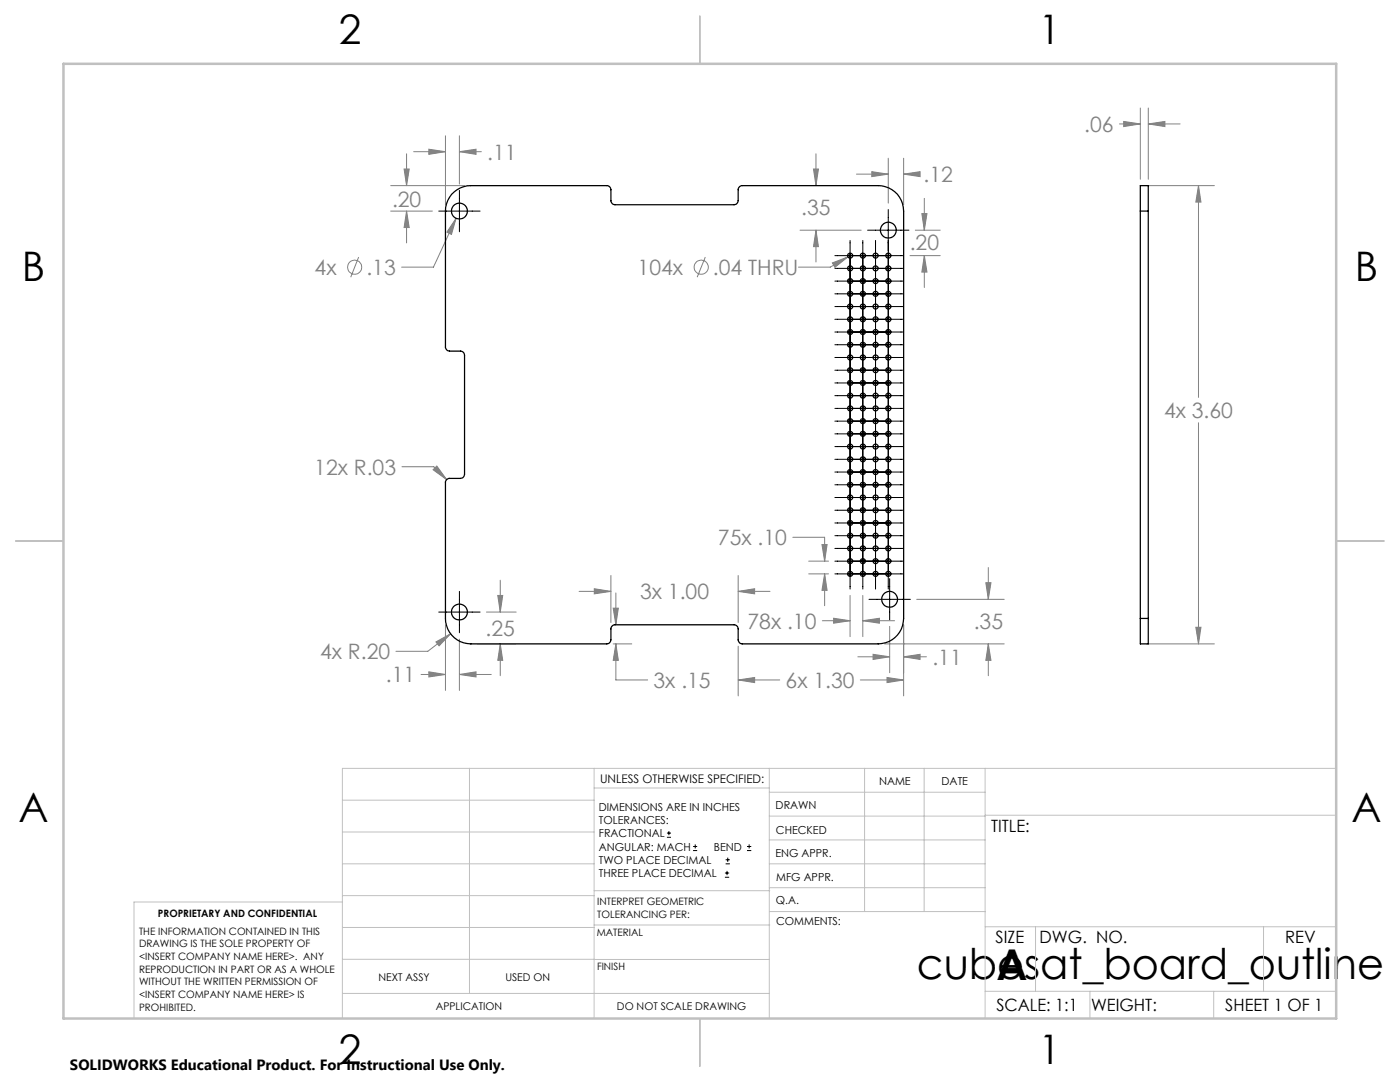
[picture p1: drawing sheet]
<svg xmlns="http://www.w3.org/2000/svg" width="279mm" height="216mm" viewBox="0 0 279 216" stroke-linecap="round" stroke-linejoin="round" font-family="sans-serif">
<g fill="none" stroke="#808080" stroke-width=".2">
<path d="M78 37h14.7M80.6 33.7h1.1l-.6 3.3zM81.1 30.7v6.3M82.6 30.3h6.3M85.6 29.8l3.3 .5-3.3 .5zM88.9 27.1v13.8M91.7 30.3l3.3-.5v1zM91.7 27.1v9.6M91.7 30.3h4.4M162.3 33.7h1l-.5 3.3zM162.8 30.7v6.3M170.9 34.7h6.4"/>
<path d="M174 34.3l3.3 .4-3.3 .5zM177.3 31.6v8.9M180.3 34.7l3.3-.4v.9zM180.3 31.6v9.3M180.3 34.7h2.9M184.5 39.6v6.3M223.4 24.7h4.2M224.3 24.2l3.3 .5-3.3 .6zM227.6 21.6v14.2M228.8 37h13.6M229.2 24.7l3.3-.5v1.1zM229.2 21.6v14.2"/>
<path d="M229.2 24.7h6.3M239.2 37l.5 3.3h-1zM239.2 37v42.3M71.6 51.3l-1.6 4M78 42.1h8.3M81.1 42.1l.6 3.3h-1.1zM81.1 42.1v6.4M91 43.6l-.9 3.2-.9-.5zM91 43.6l-4.5 9.7h-6.3M140.8 51.3l-1.7 4M159.7 45.9h12.2M162.8 45.9l.5 3.3h-1z"/>
<path d="M162.8 45.9v6.4M166.1 52.5l3.1-1.2-2.6 2zM169.2 51.3l-3.5 2h-6.4M181.6 51h6M182.7 45.9h4.9M184 42.6h1l-.5 3.3zM184.5 51l.5 3.3h-1zM184.5 51v6.4M80.2 93.1h6.4l2.5 2.6M87.2 93l1.9 2.7-2.7-2zM239.2 84.3v44.2M99.3 118.8h1l-.5 3.3z"/>
<path d="M99.8 115.8v6.3M115.6 118h6.3M118.6 117.5l3.3 .5-3.3 .5zM121.9 114.8v9.4M122.9 118.3v6.4M147.3 118l3.3-.5v1zM147.3 114.8v9.4M147.3 118h6.4M158.2 107.2h6.4v4.8M161.4 112h3.9M161.4 114.5h3.9M164 108.7h1.1l-.5 3.3z"/>
<path d="M164.6 114.5l.5 3.3h-1.1zM164.6 114.5v6.4M169.7 118.8v8.2M172.2 118.8v8.2M183 119.6h17.4M196.7 116.3h1.1l-.6 3.3zM197.2 113.2v6.4M84 134.6h4.9M85.6 134.1l3.3 .5-3.3 .5zM87 128.1l2.9-1.6-2.3 2.4zM88.9 124.7v13.1M89.9 126.5l-4.5 3.5h-6.4"/>
<path d="M91.7 134.6l3.3-.5v1zM91.7 127.5v10.3M91.7 134.6h6.3M95.3 128.5h7.7M97.1 122.1h5.9M99.8 128.5l.5 3.3h-1zM99.8 128.5v6.3M122.4 121.4h1l-.5 3.3zM122.4 128.5h3.7M122.9 128.5l.5 3.3h-1zM122.9 128.5v7.2h6.4M147.3 135.7l3.3-.5v1z"/>
<path d="M147.3 128.9v10M147.3 135.7h8.3M164.1 123.9h5.6M166.4 123.4l3.3 .5-3.3 .5zM171.2 131.1h6.4M171.7 135.7h8.6M172.2 123.9l3.3-.5v1zM172.2 123.9h6.3M174.2 130.6l3.4 .5-3.4 .5zM176.5 128.5h23.9M177 135.2l3.3 .5-3.3 .5zM177.6 125v9.2"/>
<path d="M180.3 131.1l3.3-.5v1zM180.3 124.7v14.2M180.3 131.1h4.6M197.2 128.5l.6 3.3h-1.1zM197.2 128.5v6.3M228.8 128.5h13.6M238.7 125.2h1l-.5 3.3z"/>
<circle cx="70.8" cy="53.3" r="1.4"/>
<circle cx="139.9" cy="53.3" r="1.41"/>
</g>
<g fill="none" stroke="#000" stroke-width=".2">
<path d="M91.7 38v8.2M87.6 42.1h8.2M166.6 51h13.7M166.6 53.6h13.7M166.6 56.1h13.7M166.6 58.6h13.7M169.7 48v69.5M172.2 48v69.5M173.1 45.9h8.3M174.7 48v69.5M177.3 41.8v75.7M166.6 61.2h13.7"/>
<path d="M166.6 63.7h13.7M166.6 66.3h13.7M166.6 68.8h13.7M166.6 71.3h13.7M166.6 73.9h13.7M166.6 76.4h13.7M166.6 79h13.7M166.6 81.5h13.7M166.6 84h13.7M166.6 86.6h13.7M166.6 89.1h13.7M166.6 91.7h13.7"/>
<path d="M166.6 94.2h13.7M166.6 96.7h13.7M166.6 99.3h13.7M91.7 118v8.3M166.6 101.8h13.7M166.6 104.4h13.7M166.6 106.9h13.7M166.6 109.4h13.7M166.6 112h13.7M166.6 114.5h13.7M173.4 119.6h8.3M177.6 115.5v8.2"/>
<path d="M87.6 122.1h8.2M133.1 167.1h.8M133.1 166.2h.8M133.5 165.8v.9M138.3 169.7h.8M138.3 168.9h.8M138.7 168.5v.8M144.7 175h.8M144.7 174.2h.8M144.8 172.4h.9M144.8 171.6h.9M145.1 173.8v.8"/>
<path d="M145.2 171.1v.9M149.1 169.7h.8M149.1 168.9h.8M149.5 168.5v.8"/>
</g>
<g fill="none" stroke="#c0c0c0" stroke-width=".2">
<path d="M68.3 159.7h50.3M93.7 153.3v44.9M118.6 153.3v49.9M118.6 157.2h34.9M153.5 153.3v49.9M153.5 158.1h43.1M172.5 153.3v28.6M184.4 153.3v28.6M196.6 153.3v49.9M266.7 153.3h-198.4v49.9M68.3 178.7h50.3M68.3 172.4h50.3"/>
<path d="M68.3 166h50.3M68.3 180h-41.6v23.2M118.6 177.7h35M153.5 167.6h43.1M153.5 162.8h43.1M153.5 172.4h43.1M153.5 177.1h43.1M196.6 162.7h70.1M68.3 198.2h85.2M68.3 191.4l85.2 .1M68.3 185.1h50.3M118.6 184.6h35"/>
<path d="M153.6 181.9h43M196.6 197.8h70.1M196.6 184.9h70.1M206.7 184.9v12.9M217.5 197.8v5.4M242.2 197.8v5.4M252.2 184.9v12.9"/>
</g>
<path d="M139.7 3.2v9.5M3.1 107.9h9.6M266.7 107.9h9.5M139.7 203.2v9.6" fill="none" stroke="#c0c0c0" stroke-width=".25"/>
<path d="M12.7 12.7h254v190.5h-254z" fill="none" stroke="#c0c0c0" stroke-width=".5"/>
<path d="M166.1 52.5l.5 .8 2.6-2zM91 43.6l-1.8 2.7 .9 .5zM87 128.1l.6 .8 2.3-2.4zM87.2 93l-.8 .7 2.7 2zM118.6 117.5l3.3 .5-3.3 .5zM147.3 118l3.3-.5v1zM147.3 135.7l3.3-.5v1zM177 135.2l3.3 .5-3.3 .5zM174 34.3l3.3 .4-3.3 .5zM180.3 34.7l3.3-.4v.9zM91.7 30.3l3.3-.5v1zM85.6 29.8l3.3 .5-3.3 .5zM91.7 134.6l3.3-.5v1zM85.6 134.1l3.3 .5-3.3 .5zM174.2 130.6l3.4 .5-3.4 .5zM180.3 131.1l3.3-.5v1zM162.8 45.9l.5 3.3h-1zM162.3 33.7h1l-.5 3.3zM81.1 42.1l.6 3.3h-1.1zM80.6 33.7h1.1l-.6 3.3zM99.3 118.8h1l-.5 3.3zM99.8 128.5l.5 3.3h-1zM122.4 121.4h1l-.5 3.3zM122.9 128.5l.5 3.3h-1zM184.5 51l.5 3.3h-1zM184 42.6h1l-.5 3.3zM164 108.7h1.1l-.5 3.3zM164.6 114.5l.5 3.3h-1.1zM166.4 123.4l3.3 .5-3.3 .5zM172.2 123.9l3.3-.5v1zM197.2 128.5l.6 3.3h-1.1zM196.7 116.3h1.1l-.6 3.3zM224.3 24.2l3.3 .5-3.3 .6zM229.2 24.7l3.3-.5v1.1zM238.7 125.2h1l-.5 3.3zM239.2 37l.5 3.3h-1z" fill="#808080"/>
<g fill="none" stroke="#000" stroke-width=".25">
<path d="M90.1 38.8a5.2 5.2 0 0 1 3.9-1.8h27.1a.85 .85 0 0 1 .8 .9v2.1a.85 .85 0 0 0 .8 .9h23.8a.85 .85 0 0 0 .8-.9v-2.1a.85 .85 0 0 1 .8-.9h27.2a5.1 5.1 0 0 1 5 5.1v81.3a5.1 5.1 0 0 1-5 5.1h-27.2a.85 .85 0 0 1-.8-.8v-2.2a.85 .85 0 0 0-.8-.8h-23.8a.85 .85 0 0 0-.8 .8v2.2a.85 .85 0 0 1-.8 .8h-27.1a5.1 5.1 0 0 1-5.1-5.1v-27.1a.85 .85 0 0 1 .8-.8h2.2a.85 .85 0 0 0 .8-.8v-23.8a.85 .85 0 0 0-.8-.8h-2.2a.85 .85 0 0 1-.8-.8v-27.2a5.2 5.2 0 0 1 1.2-3.3zM227.6 42.1v-5.1h1.6v5.1M227.6 42.1h1.6M227.6 42.1v81.3M229.2 42.1v81.3M227.6 123.4v5.1h1.6v-5.1M227.6 123.4h1.6"/>
<circle cx="91.7" cy="42.1" r="1.59"/>
<circle cx="169.7" cy="51" r=".51"/>
<circle cx="169.7" cy="53.6" r=".51"/>
<circle cx="169.7" cy="58.6" r=".51"/>
<circle cx="169.7" cy="56.1" r=".51"/>
<circle cx="172.2" cy="51" r=".51"/>
<circle cx="172.2" cy="53.6" r=".51"/>
<circle cx="172.2" cy="56.1" r=".51"/>
<circle cx="172.2" cy="58.6" r=".51"/>
<circle cx="174.8" cy="53.6" r=".51"/>
<circle cx="174.8" cy="51" r=".51"/>
<circle cx="174.8" cy="58.6" r=".51"/>
<circle cx="174.8" cy="56.1" r=".51"/>
<circle cx="177.3" cy="45.9" r="1.58"/>
<circle cx="177.3" cy="53.6" r=".51"/>
<circle cx="177.3" cy="51" r=".51"/>
<circle cx="177.3" cy="58.6" r=".51"/>
<circle cx="177.3" cy="56.1" r=".51"/>
<circle cx="169.7" cy="73.9" r=".51"/>
<circle cx="169.7" cy="79" r=".51"/>
<circle cx="169.7" cy="66.3" r=".51"/>
<circle cx="169.7" cy="71.3" r=".51"/>
<circle cx="169.7" cy="61.2" r=".51"/>
<circle cx="169.7" cy="63.7" r=".51"/>
<circle cx="169.7" cy="76.4" r=".51"/>
<circle cx="169.7" cy="68.8" r=".51"/>
<circle cx="172.2" cy="73.9" r=".51"/>
<circle cx="172.2" cy="66.3" r=".51"/>
<circle cx="172.2" cy="71.3" r=".51"/>
<circle cx="172.2" cy="79" r=".51"/>
<circle cx="172.2" cy="63.7" r=".51"/>
<circle cx="172.2" cy="61.2" r=".51"/>
<circle cx="172.2" cy="68.8" r=".51"/>
<circle cx="172.2" cy="76.4" r=".51"/>
<circle cx="174.8" cy="79" r=".51"/>
<circle cx="174.8" cy="71.3" r=".51"/>
<circle cx="174.8" cy="66.3" r=".51"/>
<circle cx="174.8" cy="73.9" r=".51"/>
<circle cx="174.8" cy="61.2" r=".51"/>
<circle cx="174.8" cy="63.7" r=".51"/>
<circle cx="174.8" cy="68.8" r=".51"/>
<circle cx="174.8" cy="76.4" r=".51"/>
<circle cx="177.3" cy="73.9" r=".51"/>
<circle cx="177.3" cy="71.3" r=".51"/>
<circle cx="177.3" cy="66.3" r=".51"/>
<circle cx="177.3" cy="79" r=".51"/>
<circle cx="177.3" cy="63.7" r=".51"/>
<circle cx="177.3" cy="61.2" r=".51"/>
<circle cx="177.3" cy="68.8" r=".51"/>
<circle cx="177.3" cy="76.4" r=".51"/>
<circle cx="169.7" cy="99.3" r=".51"/>
<circle cx="169.7" cy="94.2" r=".51"/>
<circle cx="169.7" cy="89.1" r=".51"/>
<circle cx="169.7" cy="84" r=".51"/>
<circle cx="169.7" cy="86.6" r=".51"/>
<circle cx="169.7" cy="96.7" r=".51"/>
<circle cx="169.7" cy="81.5" r=".51"/>
<circle cx="169.7" cy="91.7" r=".51"/>
<circle cx="172.2" cy="96.7" r=".51"/>
<circle cx="172.2" cy="99.3" r=".51"/>
<circle cx="172.2" cy="94.2" r=".51"/>
<circle cx="172.2" cy="86.6" r=".51"/>
<circle cx="172.2" cy="89.1" r=".51"/>
<circle cx="172.2" cy="84" r=".51"/>
<circle cx="172.2" cy="81.5" r=".51"/>
<circle cx="172.2" cy="91.7" r=".51"/>
<circle cx="174.8" cy="96.7" r=".51"/>
<circle cx="174.8" cy="89.1" r=".51"/>
<circle cx="174.8" cy="86.6" r=".51"/>
<circle cx="174.8" cy="84" r=".51"/>
<circle cx="174.8" cy="99.3" r=".51"/>
<circle cx="174.8" cy="94.2" r=".51"/>
<circle cx="174.8" cy="81.5" r=".51"/>
<circle cx="174.8" cy="91.7" r=".51"/>
<circle cx="177.3" cy="96.7" r=".51"/>
<circle cx="177.3" cy="94.2" r=".51"/>
<circle cx="177.3" cy="89.1" r=".51"/>
<circle cx="177.3" cy="84" r=".51"/>
<circle cx="177.3" cy="99.3" r=".51"/>
<circle cx="177.3" cy="86.6" r=".51"/>
<circle cx="177.3" cy="81.5" r=".51"/>
<circle cx="177.3" cy="91.7" r=".51"/>
<circle cx="169.7" cy="114.5" r=".51"/>
<circle cx="169.7" cy="112" r=".51"/>
<circle cx="169.7" cy="106.9" r=".51"/>
<circle cx="169.7" cy="101.8" r=".51"/>
<circle cx="169.7" cy="109.4" r=".51"/>
<circle cx="169.7" cy="104.4" r=".51"/>
<circle cx="172.2" cy="114.5" r=".51"/>
<circle cx="172.2" cy="106.9" r=".51"/>
<circle cx="172.2" cy="101.8" r=".51"/>
<circle cx="172.2" cy="112" r=".51"/>
<circle cx="172.2" cy="109.4" r=".51"/>
<circle cx="172.2" cy="104.4" r=".51"/>
<circle cx="174.8" cy="101.8" r=".51"/>
<circle cx="174.8" cy="109.4" r=".51"/>
<circle cx="174.8" cy="114.5" r=".51"/>
<circle cx="174.8" cy="112" r=".51"/>
<circle cx="174.8" cy="106.9" r=".51"/>
<circle cx="174.8" cy="104.4" r=".51"/>
<circle cx="177.3" cy="106.9" r=".51"/>
<circle cx="177.3" cy="114.5" r=".51"/>
<circle cx="177.3" cy="112" r=".51"/>
<circle cx="177.3" cy="109.4" r=".51"/>
<circle cx="177.3" cy="101.8" r=".51"/>
<circle cx="177.3" cy="104.4" r=".51"/>
<circle cx="177.6" cy="119.6" r="1.59"/>
<circle cx="91.7" cy="122.1" r="1.59"/>
</g>
<g font-size="8.5">
<text x="183" y="195.4">cubesat_board_outline</text>
<text x="198.9" y="195.5">A</text>
</g>
<g font-size="8.1">
<text x="67.6" y="8.9">2</text>
<text x="207.3" y="8.9">1</text>
<text x="4.4" y="56.1">B</text>
<text x="270.4" y="56.1">B</text>
<text x="3.7" y="164.1">A</text>
<text x="269.7" y="164.1">A</text>
<text x="67.6" y="212.4">2</text>
<text x="207.3" y="212.4">1</text>
</g>
<g font-size="4.2" fill="#808080">
<text x="216.4" y="26.3">.06</text>
<text x="97.3" y="31.9">.11</text>
<text x="78.2" y="41.3">.20</text>
<text x="184.3" y="36.3">.12</text>
<text x="159.9" y="42.9">.35</text>
<text x="181.6" y="49.9">.20</text>
<text x="62.8" y="54.9">4x</text>
<text x="73.1" y="54.9">.13</text>
<text x="127.3" y="54.9">104x</text>
<text x="142.3" y="54.9">.04 THRU</text>
<text x="232.3" y="83.4">4x 3.60</text>
<text x="62.7" y="94.7">12x R.03</text>
<text x="143.3" y="108.8">75x .10</text>
<text x="127.8" y="119.6">3x 1.00</text>
<text x="149.2" y="125.4">78x .10</text>
<text x="194.3" y="125.4">.35</text>
<text x="63.9" y="131.5">4x R.20</text>
<text x="96.9" y="126.8">.25</text>
<text x="77" y="136.2">.11</text>
<text x="130.4" y="137.3">3x .15</text>
<text x="156.8" y="137.3">6x 1.30</text>
<text x="186.1" y="132.6">.11</text>
</g>
<g font-size="3.4">
<text x="197.8" y="166">TITLE:</text>
<text x="198.7" y="188.1">SIZE</text>
<text x="207.5" y="188.1">DWG. NO.</text>
<text x="256.5" y="188.2">REV</text>
<text x="198.8" y="201.7">SCALE: 1:1</text>
<text x="217.7" y="201.8">WEIGHT:</text>
<text x="244.5" y="201.7">SHEET 1 OF 1</text>
</g>
<text font-size="3" x="14" y="213.5">SOLIDWORKS Educational Product. For Instructional Use Only.</text>
<text font-size="2.4" x="119.8" y="156.2">UNLESS OTHERWISE SPECIFIED:</text>
<g font-size="2.2">
<text x="119.5" y="161.8">DIMENSIONS ARE IN INCHES</text>
<text x="154.8" y="161.4">DRAWN</text>
<text x="175.4" y="156.6">NAME</text>
<text x="187.9" y="156.7">DATE</text>
<text x="119.5" y="164.4">TOLERANCES:</text>
<text x="119.5" y="167.1">FRACTIONAL</text>
<text x="154.9" y="166.3">CHECKED</text>
<text x="119.5" y="169.7">ANGULAR: MACH</text>
<text x="119.5" y="172.4">TWO PLACE DECIMAL</text>
<text x="142.5" y="169.7">BEND</text>
<text x="154.8" y="171">ENG APPR.</text>
<text x="119.5" y="175">THREE PLACE DECIMAL</text>
<text x="154.9" y="175.7">MFG APPR.</text>
<text x="154.9" y="180.4">Q.A.</text>
<text x="154.9" y="184.6">COMMENTS:</text>
</g>
<g font-size="2.1">
<text x="75.5" y="195.7">NEXT ASSY</text>
<text x="100.9" y="195.7">USED ON</text>
<text x="86.9" y="201.5">APPLICATION</text>
<text x="123.1" y="201.6">DO NOT SCALE DRAWING</text>
</g>
<g font-size="2">
<text x="31.5" y="182.9">PROPRIETARY AND CONFIDENTIAL</text>
<text x="119.2" y="180.6">INTERPRET GEOMETRIC</text>
<text x="119.2" y="183.1">TOLERANCING PER:</text>
<text x="27.8" y="186.5">THE INFORMATION CONTAINED IN THIS</text>
<text x="27.8" y="189">DRAWING IS THE SOLE PROPERTY OF</text>
<text x="27.8" y="191.6">&lt;INSERT COMPANY NAME HERE&gt;. ANY</text>
<text x="119.1" y="186.7">MATERIAL</text>
<text x="27.8" y="194.1">REPRODUCTION IN PART OR AS A WHOLE</text>
<text x="27.8" y="196.6">WITHOUT THE WRITTEN PERMISSION OF</text>
<text x="119.1" y="193.5">FINISH</text>
<text x="27.8" y="199.1">&lt;INSERT COMPANY NAME HERE&gt; IS</text>
<text x="27.8" y="201.7">PROHIBITED.</text>
</g>
</svg>
